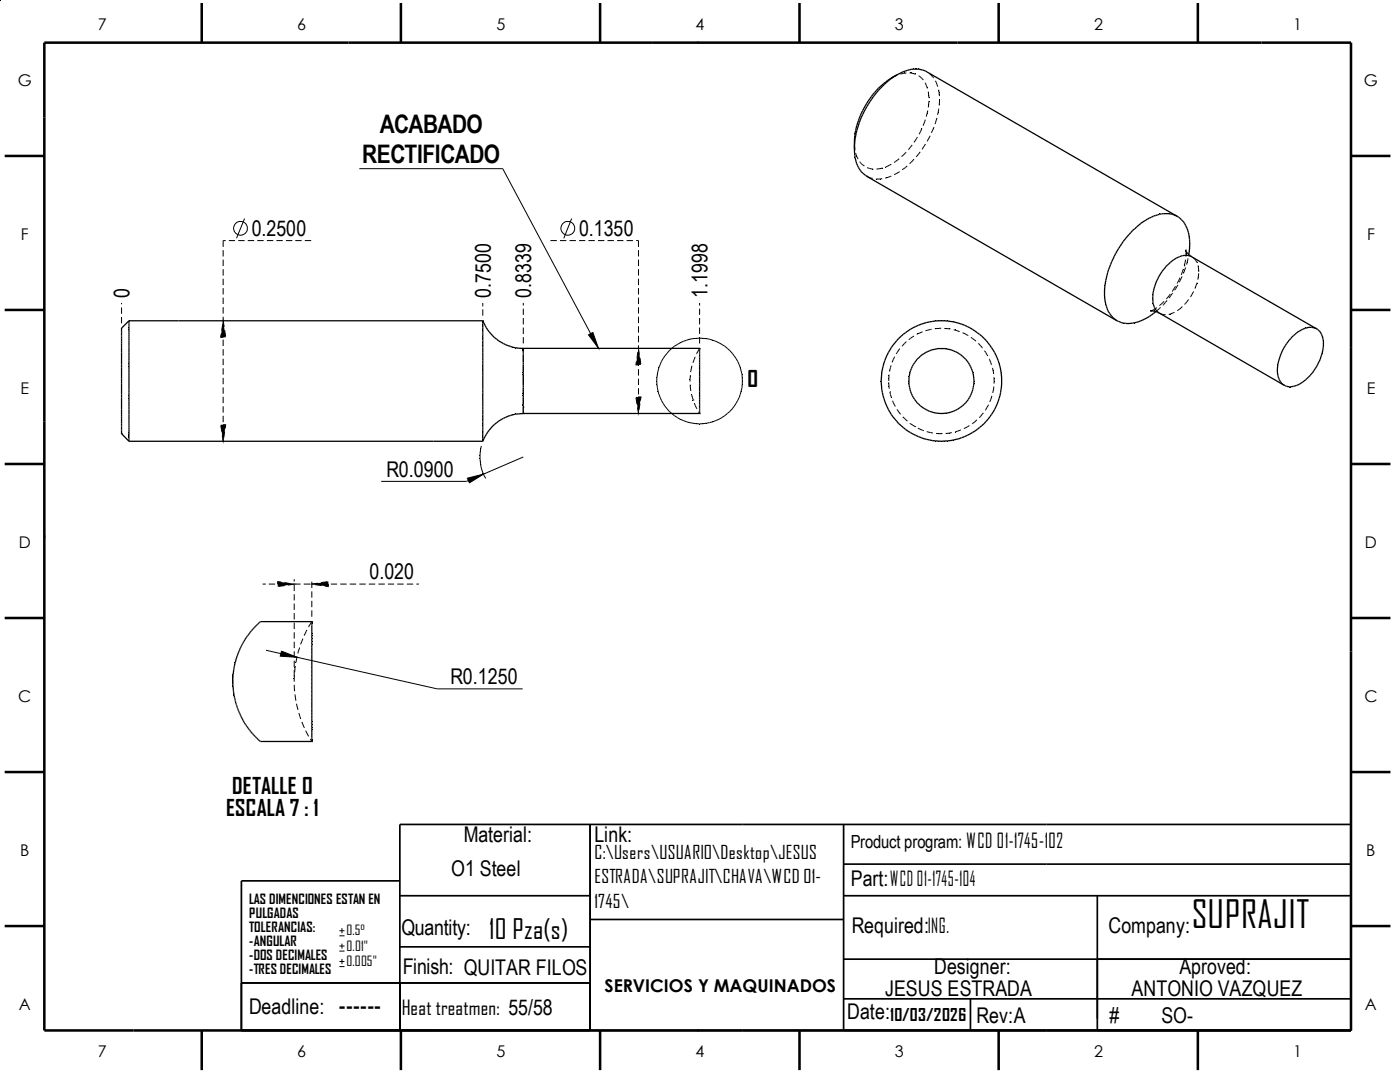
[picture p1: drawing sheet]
<svg xmlns="http://www.w3.org/2000/svg" width="279mm" height="216mm" viewBox="0 0 279 216" stroke-linecap="round" stroke-linejoin="round" font-family="sans-serif">
<g fill="#000">
<path d="M173.5 19.6l.1 .1zM173.8 19.2l.1 .1zM173.8 19.7l.1 .1zM174.1 18.8h.1zM174.2 19.3h.1zM174.5 18.4v.1zM174.5 18.8l.1 .1zM174.8 17.9l.1 .1zM174.9 18.3l.1 .1zM175.2 17.6l.1 .1zM175.3 17.9v.1zM175.6 17.2v.1z"/>
<path d="M175.6 17.5l.2 .1zM175.9 16.8l.1 .2zM176.1 17.1v.1zM176.3 16.6h.1zM176.4 16.7l.1 .1zM176.7 16.2l.1 .1zM176.9 16.3l.1 .1zM177.1 16h.1zM177.2 16l.1 .1zM177.5 15.7v.1zM177.7 15.7h.1zM178.1 15.4l.1 .1z"/>
<path d="M178.5 15.1l.1 .1zM178.9 14.8l.1 .1zM179.4 14.6v.1zM179.8 14.4v.1zM180.6 14.1l.1 .1zM181 13.9l.1 .2zM181.4 13.8l.1 .1zM181.8 13.7l.1 .1zM182.2 13.7v.1zM182.6 13.7v.1zM183 13.7v.1zM183.4 13.7v.1z"/>
<path d="M183.7 13.8v.1zM184.1 13.8v.2zM184.4 13.9v.2zM184.7 14.1v.1zM170.4 30.1h.1zM170.4 28h.1zM170.4 29.2h.1zM170.4 30.6h.2zM170.4 27.5h.2zM170.4 28.7h.2zM170.5 31.1l.1-.1zM170.5 27l.1 .1z"/>
<path d="M170.5 28.2h.1zM170.5 31.5h.1zM170.5 26.5h.1zM170.5 27.6h.1zM170.6 31.9h.2zM170.6 26l.2 .1zM170.6 27.1h.2zM170.7 32.3h.2zM170.7 25.5l.2 .1zM170.7 26.6h.2zM170.9 32.7h.1zM170.9 25l.1 .1z"/>
<path d="M170.9 26l.1 .1zM171 33.1h.2zM171 24.6h.2zM171 24.5l.2 .1zM171 25.5h.2zM171.2 33.4h.1zM171.2 24l.1 .1zM171.2 24.9l.1 .1zM171.2 25h.1zM171.5 33.7l-.1 .1zM171.4 23.5l.1 .1zM171.4 24.4l.1 .1z"/>
<path d="M171.7 34l-.1 .1zM171.6 23l.1 .1zM171.6 23.9h.1zM171.8 34.4l.1-.1zM171.8 22.5l.1 .1zM172.2 34.5l-.1 .1zM172 22l.2 .1zM172 22.8l.2 .1zM172.3 33.1h.1zM172.4 34.8l-.1 .1zM172.3 21.5l.1 .1zM172.3 22.3h.1z"/>
<path d="M172.6 21l.1 .1zM172.7 35l-.1 .1zM172.6 21.8h.1zM172.8 20.6h.2zM172.9 21.2l.1 .1zM173.1 20.1l.2 .1zM173.2 20.7l.1 .1zM173.5 20.2l.1 .1zM180.6 30.6l.1 .1zM181.7 29.4v.1zM220.3 58h.1zM220.3 58.5h.1z"/>
<path d="M220.3 59h.1zM220.3 57.5h.2zM220.3 59.4h.2zM220.4 57h.1zM220.4 59.9h.1zM220.5 56.5h.1zM220.6 55.9l.1 .1zM220.7 55.4h.1zM220.8 54.9h.1zM221.3 53.3h.1zM221.5 52.7h.2zM221.7 52.2h.2z"/>
<path d="M222 51.6l.1 .1zM222.2 51.1h.2zM222.5 50.5l.1 .1zM222.8 50l.1 .1zM223.1 49.5l.1 .1zM223.4 49l.2 .1zM223.8 48.6h.1zM224.5 47.6l.1 .1zM224.8 47.2h.1zM225.2 46.7l.1 .1zM225.6 46.3l.1 .1zM226 45.9l.1 .1z"/>
<path d="M226.4 45.5l.1 .1zM226.8 45.2l.1 .1zM227.2 44.8l.1 .1zM228 44.2l.1 .1zM228.4 43.9l.1 .1zM228.9 43.6v.2zM229.3 43.4l.1 .1zM229.7 43.2l.1 .1zM229.9 59.5h.1zM230 58.8h.1zM230 59.1l.1 .1zM230 59.9h.1z"/>
<path d="M230 58.4h.1zM230.1 58h.1zM230.2 57.6l.1 .1zM230.3 57.2h.1zM230.4 56.8l.1 .1zM230.5 42.9l.1 .1zM230.6 56.4l.1 .1zM231 42.8v.1zM230.9 55.6l.2 .1zM231.4 42.6v.2zM231.4 54.8v.1zM231.6 54.5h.1z"/>
<path d="M231.8 42.5v.2zM231.8 54.1l.1 .1zM232.1 53.8h.1zM232.2 42.5v.1zM232.3 53.4l.2 .1zM232.6 42.5v.1zM232.6 53.1l.1 .1zM233 42.5v.1zM232.9 52.8l.1 .1zM233.3 42.5v.1zM233.2 52.5l.1 .1zM233.5 52.2l.1 .1z"/>
<path d="M233.7 42.6l-.1 .1zM233.8 52l.1 .1zM234.1 51.8l.1 .1zM234.4 42.8l-.1 .1zM234.4 51.6l.1 .1zM234.7 42.9v.1zM235 43.1l-.1 .1zM235 51.2l.1 .2zM235.4 51.1v.1zM235.5 43.6l.1-.1zM235.7 51v.1zM235.8 43.7v.1z"/>
<path d="M236 44.1l.1-.1zM236 50.9v.1zM236.2 44.3l.1-.1zM236.3 44.2l-.1 .1zM236.3 50.8v.2zM236.4 44.6h.2zM236.6 50.8v.2zM236.5 50l.2-.1zM236.6 45l.1-.1zM236.5 50h.1zM236.6 50.1l.1-.1zM236.6 50.2l.1-.1z"/>
<path d="M236.8 45.3h.1zM236.9 50.4l-.1 .1zM236.9 50.8v.2zM236.9 45.6h.2zM236.9 50.6l.1-.1zM237.1 46.1l.1-.1zM237.1 59.9l.1 .1zM237.2 50.8l-.1 .2zM237.1 50.8v.2zM237.2 50.7l-.1 .1zM237.2 46.4h.1zM237.3 50.7h.1z"/>
<path d="M237.3 46.9l.1-.1zM237.3 50.2h.1zM237.3 47.3h.1zM237.3 51l.1-.1zM237.4 50.9v.2zM237.4 49.7h.1zM237.4 49.1l.1 .1zM237.4 49.1h.1zM237.4 48.2h.1zM237.4 47.8l.1-.1zM237.5 51.1h.1zM237.7 51l-.1 .1z"/>
<path d="M237.7 51.3l.1-.1zM237.9 51.1l-.1 .1zM24.3 79.8h.1zM24.3 78.2h.1zM24.3 77.7h.1zM24.3 77.1h.1zM24.3 74.9h.1zM24.3 74.4h.1zM24.3 73.8h.1zM24.3 72.3h.1zM24.3 71.8h.1zM24.3 71.2h.1z"/>
<path d="M24.3 70.8h.1zM24.3 66h.1zM24.3 65.9h.1zM24.3 65.7h.1zM24.3 65.5h.1zM25.6 65.4h.1zM25.6 65.7h.1zM25.6 72.5h.1zM25.6 73.1h.1zM25.6 79h.1zM25.6 79.5h.1zM44 67.3l-.1 .1z"/>
<path d="M43.9 67.3v.1zM44.5 64l.5 3.3h-1zM44.5 63.5l-.1 .5zM44.5 63.5l.1 .5zM96.2 64.2h.2zM96.2 64.3h.2zM96.2 64.7h.2zM96.2 64.9h.2zM96.2 65.2h.2zM96.2 65.7h.2zM96.2 66h.2zM96.2 67.1h.2z"/>
<path d="M96.2 67.5h.2zM96.2 68.4h.2zM96.2 68.9h.2zM96.2 73.1h.2zM96.2 73.7h.2zM96.2 79h.2zM96.2 79.5h.2zM96.4 64.5h.2zM96.7 65l.1-.1zM96.9 65.4h.2zM97.2 65.9l.1-.1zM97.5 66.3h.2z"/>
<path d="M97.9 66.7l.1-.1zM98.3 67v.1zM98.6 67.5l.1-.1zM99.1 67.7v.1zM100 68.3l-.1 .1zM100.5 68.5l-.1 .2zM100.9 68.8l-.1 .1zM101.4 69l-.1 .1zM101.9 69.1v.2zM102.4 69.3v.1zM102.9 69.4v.1zM103.4 69.5v.1z"/>
<path d="M103.9 69.5v.1zM104.3 69.8h.1zM104.3 70h.1zM104.3 74.3h.1zM104.3 74.7h.1zM104.3 78.6h.1zM104.3 79h.1zM117.3 66.8h.1zM118.4 66.2l-.1 .1zM117.4 66.8l.9-.5 1.1 3.2zM119.4 69.5l.3 .5zM119.3 69.5l.4 .5z"/>
<path d="M126.8 72.9l.1-.1zM127.4 69.5l.5 3.3h-1zM127.4 69l-.1 .5zM127.4 69l.1 .5zM127.9 79.2l.1-.1zM133.1 70.4v.1zM135.1 68.7h.1zM139.2 70l.1 .1zM139.6 79h.1zM139.6 78.6h.1zM139.6 77.7h.1zM139.6 77.3h.1z"/>
<path d="M139.6 74.7h.1zM139.6 74.3h.1zM139.6 73.5h.1zM139.6 73.1h.1zM175.7 76h.2zM175.8 75.4h.1zM175.8 76.6h.1zM175.8 74.8h.1zM175.8 77.2h.1zM175.9 74.3h.1zM175.9 77.8h.1zM176 73.7h.1z"/>
<path d="M176 78.4h.1zM176.1 73.1h.1zM176.1 79h.1zM176.3 72.5h.1zM176.3 79.5h.1zM176.4 71.9l.2 .1zM176.7 71.4h.1zM176.9 70.8l.1 .1zM177.2 70.3l.1 .1zM177.5 69.8h.1zM177.8 69.3h.1zM178.1 68.8l.1 .1z"/>
<path d="M178.5 68.3l.1 .1zM178.9 67.9h.1zM179 70.2l.1 .1zM179.3 67.4l.1 .1zM179.7 67l.1 .1zM180 68.9l.1 .1zM180.2 66.6l.1 .1zM180.6 66.3l.1 .1zM181.1 65.9l.1 .1zM181.3 76.5h.1zM181.3 76h.1zM181.3 75.6h.1z"/>
<path d="M181.3 76.9h.1zM181.3 75.1h.1zM181.4 77.3h.1zM181.4 74.7h.1zM181.5 77.8l.1-.1zM181.5 74.3h.1zM181.7 73.8v.1zM181.8 78.6h.1zM181.8 73.4l.1 .1zM182 73l.1 .1zM182.2 72.6l.1 .1zM182.4 79.8l.1-.1z"/>
<path d="M182.4 72.3h.1zM182.7 65l.1 .2zM182.7 71.9l.1 .1zM183 71.6v.1zM183.2 64.8l.1 .1zM183.3 71.2l.1 .2zM183.6 71l.1 .1zM183.8 64.6l.1 .1zM183.9 70.7l.1 .1zM184.4 64.4v.1zM184.3 70.4l.1 .2zM184.7 70.2l.1 .1z"/>
<path d="M184.9 64.2l.1 .1zM185.1 70l.1 .1zM185.5 64.1v.1zM185.5 69.8v.2zM185.9 69.7l.1 .1zM186.1 64v.1zM186.4 69.6v.1zM186.7 63.9v.2zM186.8 69.5v.1zM187.2 69.4v.2zM187.3 63.9v.1zM187.7 69.4v.2z"/>
<path d="M187.9 63.9v.1zM188.1 69.4v.2zM188.5 63.9v.1zM188.6 69.4v.2zM189 69.5v.1zM189.1 63.9v.2zM189.4 69.6v.1zM189.7 64v.1zM189.8 69.7v.1zM190.2 69.8v.2zM190.2 64.1v.1zM190.7 70l-.1 .1z"/>
<path d="M190.8 64.2v.1zM191.4 64.4v.1zM191.4 70.4v.2zM191.7 70.8l.1-.1zM192.2 71l-.1 .1zM192.5 71.2l-.1 .2zM192.7 71.7l.1-.1zM193 72l.1-.1zM193.1 65l-.1 .2zM193.5 79.3l.1 .1zM193.5 72.7l.1-.1zM193.7 79h.1z"/>
<path d="M193.7 73.1l.1-.1zM193.8 78.6h.2zM193.8 73.5l.2-.1zM194 78.1l.1 .1zM194 73.9l.1-.1zM194 73.9h.1zM194.1 65.6v.1zM194.1 77.7l.2 .1zM194.1 74.3h.2zM194.2 77.3h.2zM194.2 74.7h.2zM194.3 76.9h.1z"/>
<path d="M194.3 75.1h.1zM194.4 76.5h.1zM194.4 75.6h.1zM194.4 76h.1zM194.6 65.9v.1zM195.1 66.3l-.1 .1zM195.5 66.7l.1-.1zM196 67.1v-.1zM196.4 67.5l.1-.1zM196.9 67.9h-.1zM197.3 68.3l-.1 .1zM197.5 68.9l.2-.1z"/>
<path d="M197.9 69.3h.1zM198.2 69.8h.1zM198.6 70.3l-.1 .1zM198.8 70.9l.1-.1zM199.4 72.5h.1zM199.4 79.5h.1zM199.6 73.1h.1zM199.6 79h.1zM199.7 73.7h.1zM199.7 78.4h.1zM199.8 74.3h.1zM199.8 77.8h.1z"/>
<path d="M199.9 74.8h.1zM199.9 77.2h.1zM199.9 75.4h.1zM199.9 76.6h.1zM199.9 76h.1zM220.5 60.3h.1zM220.6 60.7h.1zM220.7 61.2l.1-.1zM220.8 61.6l.1-.1zM221.3 62.6l.1-.1zM221.5 62.9l.2-.1zM221.9 63.1l-.1 .1z"/>
<path d="M222 63.5l.1-.1zM222.4 63.6l-.1 .1zM222.6 63.8l-.1 .1zM222.8 64.1l.1-.1zM223.2 64.1v.2zM223.6 64.3l-.1 .1zM223.9 64.4l-.1 .1zM224.2 64.5v.1zM224.6 64.5l-.1 .1zM224.9 64.6v.1zM225.3 64.6v.1zM225.7 64.5v.1z"/>
<path d="M226.1 64.5v.1zM226.5 64.4v.1zM226.9 64.3v.1zM227.3 64.2v.1zM227.7 64l.1 .1zM228.1 63.8v.2zM228.1 63.8l.1 .2zM228.5 63.6l.1 .2zM229.6 61.9l.1 .3zM229.6 61.9v.2zM229.7 61.9v.2zM229.8 62.9v.1z"/>
<path d="M229.9 61.9v.2zM230 61.9v.2zM230 60.2h.1zM230.1 61.9v.2zM230.2 61.9l-.1 .2zM230 60.5h.1zM230.2 62.6l.1 .1zM230.1 60.9l.1-.1zM230.2 61.2l.1-.1zM230.3 62v.1zM230.3 61.4h.1zM230.5 62v.1z"/>
<path d="M230.4 61.7l.1-.1zM230.6 62.3l.1 .1zM230.7 61.8l-.1 .1zM230.8 61.4l.1 .1zM231.1 62.2l-.1 .1zM230.9 62.3l.2-.1zM231.1 62.2l-.1 .2zM231.1 62.5l.1-.1zM231.3 62.3v.1zM254.8 74.3h.1zM254.8 73.9h.1zM254.8 73.5h.1z"/>
<path d="M254.8 74.6h.2zM254.8 73.2h.2zM254.9 74.9h.1zM254.9 72.8h.1zM255 75.2h.1zM255 72.3l.1 .1zM255.1 75.5h.1zM255.1 72h.1zM255.2 75.8l.1-.1zM255.2 71.6h.1zM255.3 76.1l.1-.1zM255.3 71.2h.1z"/>
<path d="M255.6 76.2l-.1 .1zM255.4 70.8h.2zM255.7 76.4v.1zM255.6 70.4h.1zM255.9 76.6l-.1 .1zM256.1 76.8l-.1 .1zM256 69.6h.1zM256.3 76.9v.1zM256.3 76.9l-.1 .1zM256.2 69.2l.1 .1zM256.5 77v.1zM256.5 68.8v.1z"/>
<path d="M256.8 77.1v.1zM256.7 68.5h.1zM257 77.1v.2zM257 68.1v.1zM257.3 77.2v.1zM257.2 67.8l.1 .1zM257.6 77.2v.1zM257.5 67.5l.1 .1zM257.9 77.1v.2zM257.8 67.1l.1 .1zM258.1 77.1l.1 .1zM258.1 66.9v.1z"/>
<path d="M258.4 77l.1 .1zM258.4 66.6v.1zM258.7 76.9l.1 .1zM258.7 66.3v.2zM259 76.8l.1 .1zM259.4 76.6v.2zM259.3 65.9l.1 .1zM259.7 76.5h.1zM259.6 65.7l.1 .2zM260 76.2l.1 .2zM259.9 65.6l.1 .1zM260.3 76v.1z"/>
<path d="M260.2 65.4l.1 .2zM260.6 75.8v.1zM260.6 65.4v.1zM260.9 75.5l.1 .1zM260.9 65.3v.1zM261.2 75.2v.1zM261.2 65.2v.1zM261.5 74.9v.1zM261.5 65.2v.1zM261.7 74.6l.1 .1zM261.7 65.2v.1zM262 74.3l.1 .1z"/>
<path d="M262 65.2v.2zM262.3 73.9v.1zM262.3 65.3v.1zM262.5 73.6l.1 .1zM262.5 65.4v.1zM262.7 73.2l.1 .1zM262.9 72.8l.1 .1zM263.1 72.4l.1 .1zM263.2 65.8l-.1 .1zM263.3 66h.1zM263.6 66.2l-.1 .1zM263.6 71.2l.1 .1z"/>
<path d="M263.6 66.5l.1-.1zM263.7 70.9h.2zM263.7 66.7h.2zM263.9 70.5h.1zM263.9 67l.1-.1zM263.9 67h.1zM263.9 70.1h.2zM263.9 67.3l.2-.1zM263.9 67.3h.2zM264 69.7h.2zM264 67.6h.2zM264.1 69.3h.1z"/>
<path d="M264.1 67.9h.1zM264.1 69h.1zM264.1 68.2h.1zM264.1 68.6h.1zM24.3 86.5h.1zM24.3 86.3h.1zM24.3 86.2h.1zM24.3 81.3h.1zM24.3 80.8h.1zM24.3 80.3h.1zM25.6 86.3h.1zM25.6 86.6h.1z"/>
<path d="M25.6 86.9h.1zM25.6 87.1h.1zM25.6 87.3h.1zM44 84.8h1l-.5 3.3zM44.5 88.1v.5zM44.4 88.1l.1 .5zM45 84.7h.2zM45 84.8l.2-.1zM93.1 95.4h.2zM93.7 96.4l-.1 .1zM96.2 83.2h.2zM96.2 83.7h.2z"/>
<path d="M96.2 84.5h.2zM96.2 84.9h.2zM96.2 86h.2zM96.2 86.3h.2zM96.2 86.9h.2zM96.2 87.1h.2zM96.2 87.3h.2zM96.2 87.7h.2zM96.2 87.8h.2zM93.3 95.4l3.2-.8-2.8 1.8zM96.5 94.6l.5-.2zM96.5 94.5l.5-.1z"/>
<path d="M96.4 87.5h.2zM96.7 87l.1 .1zM96.9 86.6l.2 .1zM97.2 86.1l.1 .1zM97.5 85.7l.2 .1zM97.9 85.3l.1 .1zM98.3 84.9v.1zM98.6 84.6l.1 .1zM99.1 84.2v.1zM99.5 83.9v.1zM99.9 83.7h.1zM100.4 83.4l.1 .1z"/>
<path d="M100.8 83.1l.1 .2zM101.3 82.9l.1 .2zM101.9 82.8v.1zM102.4 82.6v.2zM102.9 82.5v.1zM103.4 82.5v.1zM103.9 82.4v.1zM104.3 80.7h.1zM104.3 81h.1zM104.3 82.4h.1zM104.3 82.5h.1zM126.9 79.2h1l-.5 3.3z"/>
<path d="M127.4 82.5v.6zM127.3 82.5l.1 .6zM135.2 83.3l-.1 .1zM145.2 82.5v.1zM176.4 80.1h.2zM176.7 80.7l.1-.1zM176.9 81.2h.1zM177.2 81.7h.1zM177.5 82.3l.1-.1zM178.2 83.2l-.1 .1zM178.5 83.7h.1zM178.9 84.2l.1-.1z"/>
<path d="M179 84.1l-.1 .1zM179.4 84.5l-.1 .1zM179.7 85l.1-.1zM179.8 84.9l-.1 .1zM180.3 85.3l-.1 .1zM180.5 83.4l-.1 .1zM180.7 85.7l-.1 .1zM181.7 86.3v.1zM182.2 86.6v.1zM182.8 86.9l-.1 .1zM182.8 80.1h-.1zM182.7 80.1h.1z"/>
<path d="M183 80.4v.1zM183.3 87.1l-.1 .1zM183.4 80.7l-.1 .1zM183.3 80.8l.1-.1zM183.7 81l-.1 .1zM183.9 87.3l-.1 .2zM184 81.2l-.1 .2zM184.4 81.5l-.1 .1zM184.8 81.7l-.1 .1zM185 87.7l-.1 .1zM185.2 81.9l-.1 .1zM185.5 87.8v.1z"/>
<path d="M185.5 82.1v.1zM186 82.2l-.1 .1zM186.1 87.9v.2zM186.4 82.3v.2zM186.7 88v.1zM186.8 82.4v.1zM187.2 82.5v.1zM187.3 88v.1zM187.7 82.5v.1zM187.9 88.1v.1zM188.1 82.5v.1zM188.5 88v.1z"/>
<path d="M188.6 82.5v.1zM189 82.4v.1zM189.1 88v.1zM189.4 82.3v.2zM189.7 87.9v.2zM189.8 82.2l.1 .1zM190.2 82.1v.1zM190.2 87.8v.1zM190.6 81.9l.1 .1zM190.8 87.7v.1zM191 81.7l.1 .1zM191.4 81.5v.1z"/>
<path d="M191.7 81.2l.1 .2zM191.9 87.3l.1 .2zM192.1 81l.1 .1zM192.4 80.7l.1 .1zM192.5 87.1v.1zM192.7 80.4l.1 .1zM193 80.1h.1zM193 86.9l.1 .1zM193.5 86.6l.1 .1zM194.1 86.3v.1zM194.6 86v.1zM194.9 83.8l.1 .1z"/>
<path d="M195 85.7l.1 .1zM195.5 85.3l.1 .1zM196 84.9v.1zM196.4 84.5l.1 .1zM196.8 84.1l.1 .1zM197.2 83.7h.1zM197.5 83.2l.2 .1zM197.9 82.7l.1 .1zM198.8 81.2h.1zM199 80.6l.1 .1zM199.2 80.1h.1zM55.3 116h.1z"/>
<path d="M55.3 116h.2zM55.4 116l3.3 .5-3.3 .6zM58.7 116.5h.6zM62.2 116.5l3.3-.5v1.1zM61.7 116.5l.5 .1zM61.7 116.5h.5zM65.5 117.1h.1zM46.4 135.2h.1zM46.4 135.4h.1zM46.4 135.6h.1zM46.4 135.8h.1zM46.4 136.1h.1z"/>
<path d="M46.4 136.3h.1zM46.4 136.5h.1zM46.4 136.7h.1zM46.4 136.9h.1zM46.4 134.6h.1zM46.4 134.8h.1zM46.4 135h.1zM46.4 137.1h.1zM46.4 137.3h.1zM46.4 134.2h.2zM46.4 134.4h.2zM46.4 137.5h.2z"/>
<path d="M46.4 137.8l.2-.1zM46.5 133.9h.1zM46.5 138l.1-.1zM46.5 138.1h.1zM46.5 138.2l.1-.1zM46.5 133.5l.2 .1zM46.5 133.7h.2zM46.5 138.3h.2zM46.6 133.3h.1zM46.6 138.6h.1zM46.6 133.1h.1zM46.6 138.8h.1z"/>
<path d="M46.7 132.9h.1zM46.7 139h.1zM46.7 132.7h.1zM46.7 132.5h.2zM46.7 139.4h.2zM46.8 132.3h.1zM46.8 139.6h.1zM46.8 139.8h.1zM46.9 140h.1zM46.9 131.9h.1zM46.9 131.7h.2zM47.1 131.3h.1z"/>
<path d="M47.2 130.9h.1zM47.3 130.6l.1 .1zM47.3 130.7h.1zM47.3 130.5h.2zM47.4 130.3h.1zM47.5 130l.1 .1zM47.5 130.1h.1zM47.6 129.9h.1zM47.7 129.7l.1 .1zM47.8 129.5h.1zM47.8 129.3h.2zM47.9 129.1l.1 .1z"/>
<path d="M48 128.9l.1 .1zM48.2 128.5l.1 .1zM48.3 128.4h.1zM48.5 128l.1 .1zM48.6 127.8l.1 .1zM48.7 127.6l.2 .1zM48.9 127.4l.1 .1zM48.9 127.5h.1zM49 127.3h.1zM49.1 127.1l.1 .1zM49.2 126.9l.1 .1zM49.3 126.7l.1 .1z"/>
<path d="M49.4 126.6l.2 .1zM49.6 126.4l.1 .1zM49.7 126.2l.1 .1zM49.8 126.1l.2 .1zM50 125.9l.1 .1zM50.1 125.7l.1 .1zM50.2 125.6l.1 .1zM50.4 125.4l.1 .1zM50.5 125.3h.1zM50.7 125.1l.1 .1zM50.8 125l.1 .1zM51 124.8l.1 .1z"/>
<path d="M51.1 124.7l.1 .1zM51.3 124.5l.1 .1zM51.4 124.4l.1 .1zM51.6 124.2v.1zM51.7 124.1l.1 .1zM55.8 130.9v.1zM55.8 131l.1-.1zM56.1 129.8l.1 .1zM56.2 129.9l3.1 1.2-3.4-.2zM59.3 131.1l.5 .2zM62.2 128.6h.2zM62.2 128h.2z"/>
<path d="M62.2 127.4h.2zM62.2 126.9h.2zM62.2 126.4h.2zM62.2 124.4h.2zM62.2 124.2h.2zM46.9 140.2h.1zM47 140.4h.1zM47 140.6h.2zM47.1 140.8h.1zM47.2 141h.1zM47.2 141.2h.2zM47.3 141.4h.1z"/>
<path d="M47.4 141.6h.1zM47.5 141.8h.1zM47.5 142h.2zM47.6 142.2h.2zM47.7 142.4h.1zM47.8 142.6l.1-.1zM47.9 142.8l.1-.1zM48 143l.1-.1zM48 143.2l.2-.1zM48.3 143.3l-.1 .1zM48.3 143.6l.1-.1zM48.3 143.7h.2z"/>
<path d="M48.6 143.8l-.1 .1zM48.6 144.1l.1-.1zM48.9 144.7l.1-.1zM49.1 144.7l-.1 .1zM49.2 144.9l-.1 .1zM49.4 145.1l-.1 .1zM49.5 145.2l-.1 .1zM49.5 145.5l.1-.1zM49.6 145.7l.1-.1zM49.7 145.6v.1zM49.9 145.8h-.1zM50 145.9l-.1 .1z"/>
<path d="M50.1 146.1l-.1 .1zM50.3 146.5l.1-.1zM50.7 146.7l-.1 .1zM50.7 146.9h.1zM51 147l-.1 .1zM51.1 147.2l-.1 .1zM51.3 147.3l-.1 .1zM51.4 147.5v-.1zM51.6 147.6l-.1 .1zM51.6 147.8l.1-.1zM51.9 147.9l-.1 .1zM62.2 147.8h.2z"/>
<path d="M62.2 147.6h.2zM62.2 145.6h.2zM62.2 145.1h.2zM62.2 144.6h.2zM62.2 144h.2z"/>
</g>
<g fill="none" stroke="#000" stroke-width=".2">
<path d="M177.9 15.5h.1M179.1 15l-1.2 .5M180.9 14.6l-1.2 .2M181.5 14.6l1.3 .2M183.3 15.1l1 .9M184.6 16.5l.5 1.2M185.3 18.3l.1 1.3M185.5 14.7l.9 .9M186.7 16.1l.5 1.2M187.3 17.9l.2 1.3M187.5 19.8v1.2M71.7 33.7h28.6l19.1 35.8"/>
<path d="M170.5 28.7l.1 1.3M170.8 30.6l.4 1.1M171.6 32.3l.9 .8M173 35.2l1.2 .4M173.1 33.4l1.2 .3M176.1 35.6l-1.3 .1M176.1 33.5l-1.2 .2M177.9 35.1l-1.2 .4M177.9 32.8l-1.2 .5M179.5 31.7l-1.1 .7M179.5 34.2l-1.1 .7M180.8 30.4l-.9 .8"/>
<path d="M181.1 33.1l-1.1 .8M182 28.9l-.7 1M182.4 31.7l-.9 1M183.1 27.3l-.7 1.1M183.6 30.3l-.8 1M184 25.7l-.6 1.1M184.7 23.9l-.5 1.2M184.7 28.7l-.7 1.1M185.2 22.1l-.3 1.2M185.4 20.2l-.1 1.2M185.6 27.1l-.6 1.1M186.4 25.4l-.5 1.1"/>
<path d="M187 23.5l-.4 1.3M187.4 21.7l-.3 1.2M44.5 49.9v1.3M44.5 51.8v1.3M44.5 53.7v1.3M44.5 55.6v1.3M44.5 57.5v1.3M44.5 59.4v1.3M45 48h-.5v1.3M45.7 48h1.2M47.5 48h1.3M48.8 43.6l-1.6 3.9"/>
<path d="M49.4 48h1.3M51.4 48h1.2M53.3 48h1.2M55.2 48h1.2M57.1 48h1.2M58.9 48h1.3M60.8 48h1.3M109.9 48h1.2M111.8 48h1.2M113.7 48h1.2M114.1 43.6l-1.6 3.9M115.6 48h1.2"/>
<path d="M117.4 48h1.3M119.3 48h1.3M121.2 48h1.3M123.1 48h1.3M125.1 48h1.2M127 48h.4v1.3M127.4 49.9v1.3M127.4 51.8v1.3M127.4 53.7v1.3M127.4 55.6v1.3M127.4 57.5v1.3M127.4 59.4v1.3"/>
<path d="M232.9 59.9l-.8 1M233.6 58.7l-.9 1M234.1 58.5l-.8 1M234.6 57.1l-.7 1.1M235.1 56.9l-.7 1M235.5 55.4l-.6 1.2M235.9 55.2l-.5 1.1M236.2 53.7l-.4 1.2M236.3 53h.1M236.6 53.4l-.4 1.2M236.6 49.9l.1 1.3M236.6 51.8l-.3 1.2"/>
<path d="M237.1 51.6l-.3 1.2M237.2 50.8v.1M237.2 59.8l-.8 .9M238.1 51.4l.8 1M238.2 58.2l-.6 1.1M238.9 52.4h.1M238.9 56.4l-.4 1.2M239.1 53l.1 1.2M239.2 54.5l-.1 1.3M24.3 60.5v.2M24.3 61.3v1.3M24.3 63.2v1.3"/>
<path d="M44.2 66.6l-.2 .7h.6M44.4 64.7l-.2 1.3M44.5 61.3v1.3M44.5 63.2v2.1M44.5 65.9v1.3M44.5 67.8v1.2M44.5 69.7v1.3M44.5 71.6v1.3M44.5 73.5v1.3M44.5 75.4v1.3M44.5 77.3v1.3M44.5 79.2v1.2"/>
<path d="M44.5 64l.2 1.2M44.8 65.9l.2 1.2M96.4 60.5v.6M96.4 61.7v1.3M104.4 69.6h.1M104.4 60.5v.5M104.4 61.6v1.2M104.4 63.5v1.2M104.4 65.4v1.2M104.4 67.3v1.2M104.4 69.5v.8M104.4 71v1.2"/>
<path d="M104.4 72.9v1.2M104.4 74.8v2M104.4 77.5v1.2M104.4 79.3v1.3M117.4 66.8l.9-.5 1.1 3.2zM126.9 79.4l.2 1.2M127 72.1l-.1 .7h.6M127.3 70.2l-.2 1.3M127.4 79.2h.5l-.1 .7M127.4 61.3v1.3M127.4 63.2v1.3M127.4 65.1v1.3"/>
<path d="M127.4 67v1.3M127.4 68.9v.7M127.4 69.8v1.3M127.4 71.8v1.2M127.4 73.7v1.2M127.4 75.6v1.2M127.4 77.5v1.2M127.4 79.3v1.3M127.4 69.5l.2 1.3M127.7 71.4l.2 1.2M137.8 76.8l.1 1.2M137.8 74.8l-.1 1.3"/>
<path d="M138 78.7l.3 1.1M138.1 73l-.3 1.3M138.3 79.8h.1M138.7 71.2l-.4 1.2M139.6 69.5l-.6 1.1M139.6 60.5v.5M139.6 61.6v1.2M139.6 63.5v1.2M139.6 65.4v1.2M139.6 67.3v1.2M177.4 76.3l.1 1.3M177.5 74.8l-.1 1.2"/>
<path d="M177.6 78.2h.1M177.6 78.2l.3 1.2M177.8 72.9l-.3 1.2M178.1 80l.6 1.1M178.6 71.2l-.5 1.1M179.6 69.6l-.7 1M180.9 68.2l-.9 .9M182.4 67.1l-1 .7M184.1 66.2l-1.1 .5M185.9 65.7l-1.2 .3M187.8 65.5l-1.2 .1M188.5 65.5l1.2 .2"/>
<path d="M190.3 65.8l1.2 .4M192.1 66.4l1.2 .6M193.8 67.3l1 .8M195.2 68.5l.9 1M196.5 70l.6 1M197.4 71.6l.5 1.2M198 79l-.5 1.2M198.1 73.4l.2 1.2M198.3 77.1l-.2 1.3M198.4 75.3v1.2M230.9 61.4l-1.1 .6M231.4 62.5l.8 .3h.4"/>
<path d="M231.6 61.3l-.9 .9M232.3 60.1l-.9 .9M234.4 62.3l-1.1 .4M236 61.2l-1.1 .8M44.1 84.9l.2 1.2M44.4 86.8l.1 1.3M44.5 84.8h.5v.7M44.5 81.1v1.2M44.5 83v1.2M44.5 84.9v1.2M44.5 86.8v1.3M44.6 88l-.1 .1"/>
<path d="M44.8 86.1l-.1 1.2M93.3 95.4l3.2-.8-2.8 1.8zM96.1 89a8.8 8.8 0 0 0 .8 6.5M96.5 94.6l-3.4 1.5h-17M104.4 82.5h.1M104.4 81.2h.1M104.4 81.2v1.3M104.4 91.2l-7.9 3.4M127.4 81.2v1.3l-.2-1.2M127.7 80.6l-.2 1.2M138.6 80.4l.5 1.2M139.4 82.2l.2 .3"/>
<path d="M179 81.7l.7 1M180.2 83.2l.9 .8M181.6 84.5l1 .6M182.6 85.1h.1M183.2 85.4l1.2 .5M185 86.1l1.2 .3M186.8 86.5h1.3M189.9 86.3l-1.2 .2M191.8 85.8l-1.2 .4M193.5 84.9l-1.1 .6M195 83.8l-1 .8M196.3 82.4l-.8 1"/>
<path d="M197.3 80.8l-.7 1.1M52.4 116.5h.6M53.6 116.5h1.3M55.5 116.5h1.3M56.1 116.2l-.7-.2v.6M56.8 116.2l1.2 .3M56.9 116.8l-1.3 .2M57.4 116.5h2.6M58.7 115.6v.4M58.7 116.7v1.2M58.7 118.6v1.2M58.7 116.5l-1.3 .3"/>
<path d="M60.6 116.5h1.3M62.2 116.1v1.2M62.2 118v1.3M62.2 119.9v1.3M62.9 116.7l1.3 .1M63.5 116.4l-1.3 .1h1.3M64.1 116.5h1.3M65.4 116.1l-1.3 .1M65.5 116.5v.6l-.7-.2M66 116.5h1.3M67.9 116.5h1.3M69.8 116.5h1.3"/>
<path d="M71.7 116.5h1.3M73.6 116.5h1.3M75.5 116.5h1.3M77.4 116.5h1.3M79.3 116.5h1.3M81.2 116.5h1.3M83.1 116.5h.5M53.1 129.8l6.2 1.3M56.2 129.9l3.1 1.2-3.4-.2zM58.7 120.4v1.3M58.7 122.3v1.3M58.7 124.2v1.3"/>
<path d="M58.7 126.2v1.2M58.7 128.1v1.2M58.7 130v1.2M58.7 131.8v1.3M58.7 133.7v1.3M58.7 136.7l.1 1.2M58.8 134.7l-.1 1.3M58.9 138.6l.2 1.2M58.9 132.9l-.1 1.3M59.3 131.1l27.9 6.4h17.1M59.3 131l-.2 1.2M59.8 129.2l-.4 1.2"/>
<path d="M60.5 127.4l-.5 1.2M61.3 125.7l-.6 1.1M62.2 124l-.6 1.1M62.2 121.8v1.3M59.2 140.4l.3 1.2M59.6 142.3l.4 1.2M60.2 144.1l.5 1.1M61 145.8l.6 1.1M61.9 147.4l.3 .6M67.7 186.7h1M67.7 185.7h1M67.7 189.8h1"/>
<path d="M67.7 188.8h1M67.7 192.9h1M67.7 191.9h1M68.2 185.2v1M68.2 188.3v1M68.2 191.3v1.1"/>
<circle cx="48" cy="45.6" r="1.38"/>
<circle cx="113.3" cy="45.6" r="1.38"/>
<circle cx="139.6" cy="76" r="8.5"/>
</g>
<g fill="none" stroke="#000" stroke-width=".25">
<path d="M179 14.9a16.4 16.4 0 0 0-8.5 13.1v2.1a5.9 5.9 0 0 0 2.5 5.1M179 14.9a6 6 0 0 1 6-.5l49.9 28.8M179 14.9l-.4 .3a16.9 16.9 0 0 0-4 3.7 18.9 18.9 0 0 0-4.1 10.3M173 35.2h.1M173 35.2l49.9 28.8M236.6 49.9h.1M236.6 49.9l.3 .5 .9 .8M236.6 50h.1M237.2 50.8l.1-.1a8.6 8.6 0 0 0-1.3-6.6 4.9 4.9 0 0 0-5.8-1 17.8 17.8 0 0 0-8.8 10.2 11.5 11.5 0 0 0-.2 8.9l.7 .9 1 .9M237.8 51.2l25 14.4M237.8 51.2a4 4 0 0 0-4.2 1.1 10 10 0 0 0-3.5 8.2l.6 1.3 .7 .7M25.7 64h.1"/>
<path d="M25.7 64h70.7M25.7 64l-1.4 1.5v21M25.7 64v24.1M96.4 64h.1M96.4 64a8.8 8.8 0 0 0 7.5 5.5h35.7v13M96.4 64v24.1M104.4 69.6h.1M104.4 69.5v13M139.6 69.6h.1M229.6 62.1h.1M229.6 62.1l1.2 .1 .6 .3M230.7 62.2a7.9 7.9 0 0 1-6.8 2.2l-1-.4"/>
<path d="M231.4 62.5l24.9 14.4M257.9 67.2l1.1-1a3.5 3.5 0 0 1 3.7-.6 3.9 3.9 0 0 1 1.2 4.5 10 10 0 0 1-5.2 6.8 2.58 2.58 0 0 1-3.7-2.3 9.9 9.9 0 0 1 2.9-7.4zM24.3 86.5h.1M24.3 86.5l1.4 1.6M25.7 88.1h70.7M104.4 82.5h.1M104.4 82.5h35.2M104.4 82.5a8.7 8.7 0 0 0-8 5.6M139.6 82.5h.1M62.2 124h.1M62.2 124h-10.2l-1.8 1.8-2 3-1.1 2.7-.4 2.1-.2 1.6 .1 2.9 .8 3.3 1.4 2.8 1.4 2.1 1.4 1.3 .4 .4h10.2M62.2 124v24"/>
<path d="M62.2 148h.1"/>
<circle cx="187.9" cy="76" r="6.5"/>
<circle cx="187.9" cy="76" r="12"/>
</g>
<g fill="none" stroke="#000" stroke-width=".51">
<path d="M8.8 8.5h260.8v197.1h-260.8zM40.3 .6v7.9M80 .6v7.9M119.8 .6v7.9M159.6 .6v7.9M199.3 .6v7.9M239.1 .6v7.9M.9 31.1h7.9M269.6 31.1h7.9M.9 61.8h7.9M269.6 61.8h7.9M.9 92.6h7.9"/>
<path d="M269.6 92.6h7.9M269.6 107.1h.1M.9 123.3h7.9M269.6 123.3h7.9M.9 154.1h7.9M269.6 154.1h7.9M.9 184.8h7.9M269.6 184.8h7.9M40.3 205.6v7.9M80 205.6v7.9M119.8 205.6v7.9M159.6 205.6v7.9"/>
<path d="M199.3 205.6v7.9M239.1 205.6v7.9"/>
</g>
<g fill="none" stroke="#000" stroke-width=".34">
<path d="M79.8 175.8h-31.6v29.8h221.4v-41.1h-189.8v41.1M79.8 178.7h38M117.8 164.5v41.1M168.4 164.5v41.1M168.4 178.7h101.2M168.4 172.4h101.2M219 178.7v26.9M48.2 196.1h69.6M79.8 188.9h38M117.8 183.5h50.6M168.4 191.4h101.2M168.4 199.3h101.2"/>
<path d="M193.7 199.3v6.3"/>
</g>
<text font-size="7.5" x="237.9" y="185.2">SUPRAJIT</text>
<text font-size="5.4" x="97.6" y="187.4">10 Pza(s)</text>
<g font-size="5.1">
<text x="75.8" y="26.6">ACABADO</text>
<text x="72.3" y="32.6">RECTIFICADO</text>
</g>
<g font-size="4.5">
<text x="149.2" y="77.3">O</text>
<text x="46.4" y="158.4">DETALLE O</text>
<text x="45.1" y="162.9">ESCALA 7 : 1</text>
</g>
<g font-size="4.3">
<text x="50.2" y="47.1">0.2500</text>
<text x="115.6" y="47.1">0.1350</text>
<text x="25.8" y="59.5" transform="rotate(-90 25.8 59.5)">0</text>
<text x="98" y="59.5" transform="rotate(-90 98 59.5)">0.7500</text>
<text x="106" y="59.5" transform="rotate(-90 106 59.5)">0.8339</text>
<text x="141.2" y="59.5" transform="rotate(-90 141.2 59.5)">1.1998</text>
<text x="77.1" y="95.1">R0.0900</text>
<text x="73.8" y="115.6">0.020</text>
<text x="89.9" y="136.5">R0.1250</text>
<text x="92.5" y="168.1">Material:</text>
<text x="118.7" y="168.1">Link:</text>
<text x="90" y="174.8">O1 Steel</text>
<text x="169.8" y="176.8">Part:WCD 01-1745-104</text>
<text x="80.1" y="186.6">Quantity:</text>
<text x="170" y="186.2">Required:ING.</text>
<text x="221.2" y="186.2">Company:</text>
<text x="80.4" y="194.4">Finish: QUITAR FILOS</text>
<text x="186.4" y="194.4">Designer:</text>
<text x="235.4" y="194.4">Aproved:</text>
<text x="49.7" y="202.3">Deadline: ------</text>
<text x="169.1" y="203.4">Date:</text>
<text x="176.7" y="198.7">JESUS ESTRADA</text>
<text x="225.8" y="198.7">ANTONIO VAZQUEZ</text>
<text x="194.9" y="204.1">Rev:A</text>
<text x="221.5" y="204.1">#</text>
<text x="231.8" y="204.1">SO-</text>
</g>
<text font-size="4" x="80.2" y="202.4">Heat treatmen: 55/58</text>
<g font-size="3.7">
<text x="118.7" y="171.4">C:\Users\USUARIO\Desktop\JESUS</text>
<text x="118.7" y="176.3">ESTRADA\SUPRAJIT\CHAVA\WCD 01-</text>
<text x="118.7" y="181.1">1745\</text>
</g>
<text font-size="3.6" x="169.8" y="169.2">Product program: WCD 01-1745-102</text>
<text font-size="3.5" x="120.6" y="198">SERVICIOS Y MAQUINADOS</text>
<text font-size="3.4" x="177.7" y="203.7">10/03/2026</text>
<g font-size="3.2">
<text x="19.5" y="5.9">7</text>
<text x="59.3" y="5.9">6</text>
<text x="99.1" y="5.9">5</text>
<text x="138.8" y="5.9">4</text>
<text x="178.6" y="5.9">3</text>
<text x="218.4" y="5.9">2</text>
<text x="258.1" y="5.9">1</text>
<text x="3.6" y="17.1">G</text>
<text x="272.2" y="17.1">G</text>
<text x="4.1" y="47.9">F</text>
<text x="272.8" y="47.9">F</text>
<text x="4.1" y="78.6">E</text>
<text x="272.8" y="78.6">E</text>
<text x="3.7" y="109.3">D</text>
<text x="272.4" y="109.3">D</text>
<text x="3.6" y="140.1">C</text>
<text x="272.3" y="140.1">C</text>
<text x="4" y="170.8">B</text>
<text x="272.7" y="170.8">B</text>
<text x="3.8" y="201.5">A</text>
<text x="272.4" y="201.5">A</text>
<text x="19.5" y="210.9">7</text>
<text x="59.3" y="210.9">6</text>
<text x="99.1" y="210.9">5</text>
<text x="138.8" y="210.9">4</text>
<text x="178.6" y="210.9">3</text>
<text x="218.4" y="210.9">2</text>
<text x="258.1" y="210.9">1</text>
</g>
<g font-size="2.7">
<text x="49.7" y="183.2">PULGADAS</text>
<text x="49.7" y="180.4">LAS DIMENCIONES ESTAN EN</text>
<text x="49.7" y="191.6">-DOS DECIMALES</text>
<text x="49.7" y="188.8">-ANGULAR</text>
<text x="49.7" y="186">TOLERANCIAS:</text>
<text x="69.1" y="189.7">0.01&quot;</text>
<text x="69.1" y="186.6">0.5°</text>
<text x="49.7" y="194.4">-TRES DECIMALES</text>
<text x="69.1" y="192.8">0.005&quot;</text>
</g>
</svg>
